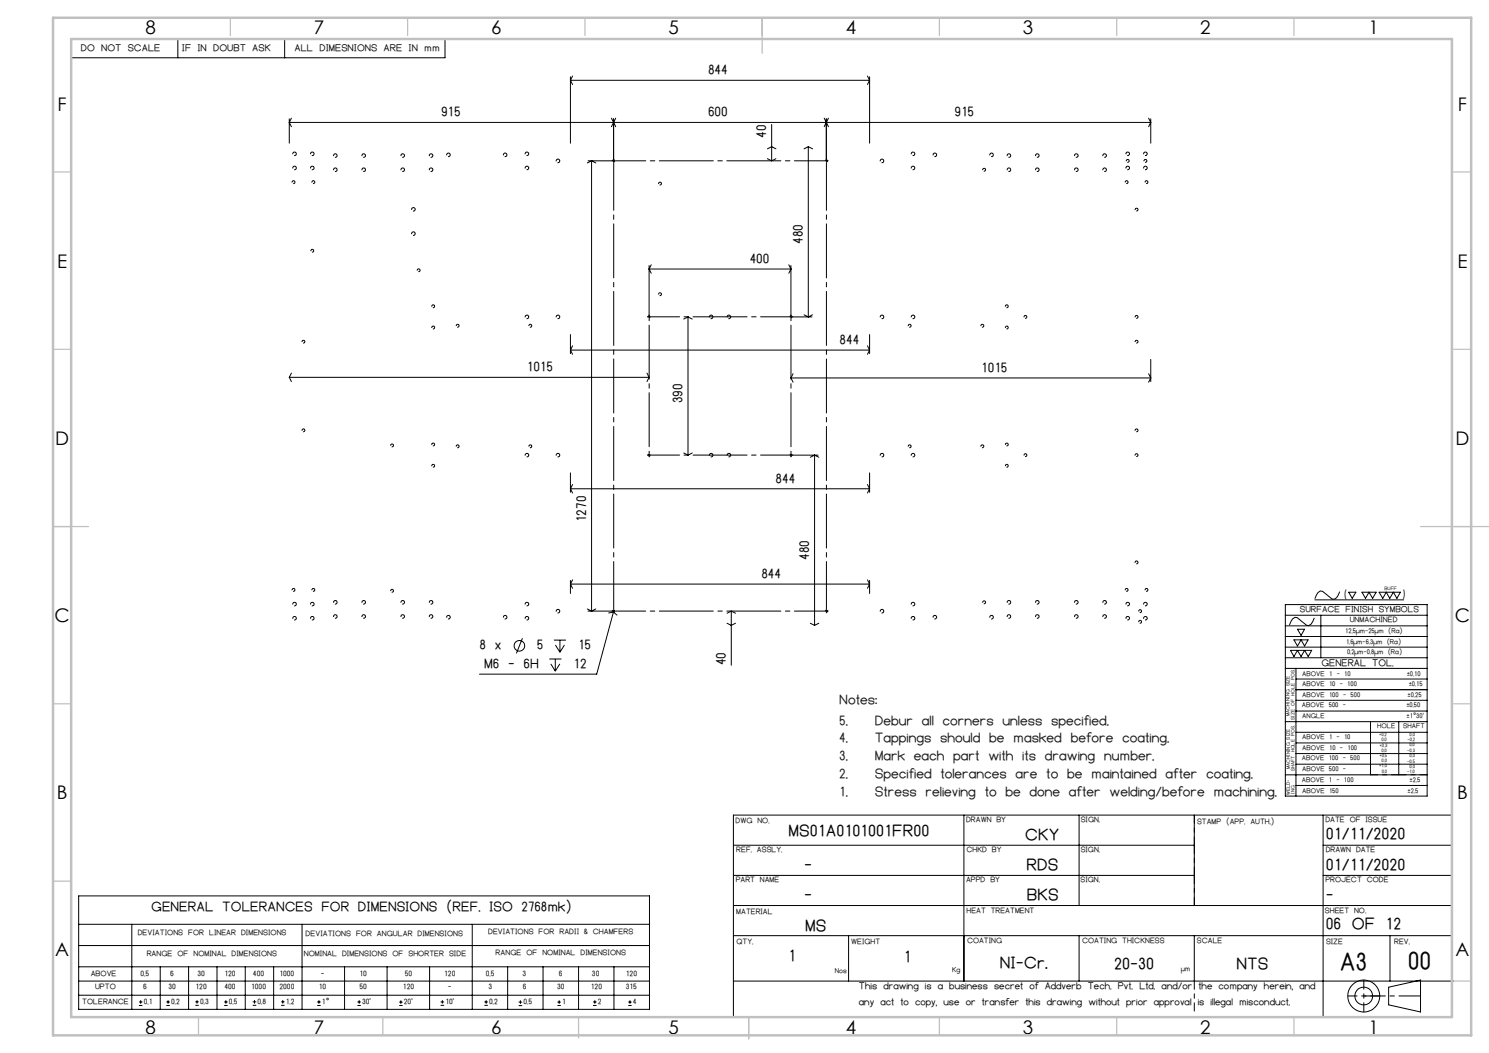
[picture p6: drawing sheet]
<svg xmlns="http://www.w3.org/2000/svg" width="420mm" height="297mm" viewBox="0 0 420 297" stroke-linecap="round" stroke-linejoin="round" font-family="sans-serif">
<g fill="none" stroke="#000" stroke-width=".28">
<path d="M50.2 11v5.3M80.3 11v5.3M125.5 11v5.3h-105.4M81.6 33.5v6.9M81.6 34.5l.6 1.2M82.2 33.3l-.6 1.2M160.9 21.7v18.7M160.9 22.6h84.4M160.9 22.6l.6 1.2M161.5 21.4l-.6 1.2M172.5 33.3l1.2 2.4M173.1 33.5v11.4"/>
<path d="M173.7 33.3l-1.2 2.4M217.7 35.1v10.3M232.5 33.3l1.2 2.4M233.1 33.5v11.4M233.7 33.3l-1.2 2.4M244.7 21.4l.6 1.2M245.3 21.7v18.7M245.3 22.6l-.6 1.2M324 33.3l.6 1.2M324.6 33.5v6.9M324.6 34.5h-243M324.6 34.5l-.6 1.2"/>
<path d="M82.4 51.5a.39 .39 0 0 1 .4-.5 .39 .39 0 0 1 .4 .4 .39 .39 0 0 1-.5 .3M82.6 43.5a.48 .48 0 0 1 .5-.6 .48 .48 0 0 1 .5 .5 .48 .48 0 0 1-.6 .4M82.6 47.5a.5 .5 0 0 1 .5-.6 .5 .5 0 0 1 .5 .5 .5 .5 0 0 1-.6 .5M87.6 43.5a.5 .5 0 0 1 .4-.6 .5 .5 0 0 1 .6 .5 .5 .5 0 0 1-.7 .4M87.6 47.5a.51 .51 0 0 1 .4-.6 .51 .51 0 0 1 .6 .5 .51 .51 0 0 1-.7 .5M88 51.5a.39 .39 0 0 1 .4-.5 .39 .39 0 0 1 .4 .4 .39 .39 0 0 1-.5 .3M94.1 44a.5 .5 0 0 1 .5-.6 .5 .5 0 0 1 .5 .5 .5 .5 0 0 1-.6 .5M94.1 48a.5 .5 0 0 1 .5-.6 .5 .5 0 0 1 .5 .5 .5 .5 0 0 1-.6 .5M102.1 44a.51 .51 0 0 1 .4-.6 .51 .51 0 0 1 .6 .5 .51 .51 0 0 1-.7 .5M102.1 48a.51 .51 0 0 1 .4-.6 .51 .51 0 0 1 .6 .5 .51 .51 0 0 1-.7 .5M113.1 48a.51 .51 0 0 1 .4-.6 .51 .51 0 0 1 .6 .5 .51 .51 0 0 1-.6 .5M113.1 44a.51 .51 0 0 1 .4-.6 .51 .51 0 0 1 .6 .5 .51 .51 0 0 1-.6 .5"/>
<path d="M116.1 59.2a.51 .51 0 0 1 .5-.6 .51 .51 0 0 1 .5 .5 .51 .51 0 0 1-.6 .4M121.1 44a.51 .51 0 0 1 .5-.6 .51 .51 0 0 1 .5 .5 .51 .51 0 0 1-.6 .5M121.1 48a.51 .51 0 0 1 .5-.6 .51 .51 0 0 1 .5 .5 .51 .51 0 0 1-.6 .5M126 43.8a.51 .51 0 0 1 .5-.6 .51 .51 0 0 1 .5 .5 .51 .51 0 0 1-.6 .5M142 43.8a.51 .51 0 0 1 .4-.6 .51 .51 0 0 1 .6 .5 .51 .51 0 0 1-.7 .5M148.2 43.5a.48 .48 0 0 1 .4-.6 .48 .48 0 0 1 .5 .5 .48 .48 0 0 1-.6 .4M148.2 47.5a.5 .5 0 0 1 .4-.6 .5 .5 0 0 1 .5 .5 .5 .5 0 0 1-.6 .5M156.9 45.5a.5 .5 0 0 1 .5-.6 .5 .5 0 0 1 .5 .5 .5 .5 0 0 1-.6 .5M165.9 45.4h6.7M166.9 45.4v127M166.9 45.4l1.2 .6M166.9 45.4l-1.2 .6"/>
<path d="M172.8 45.5a.32 .32 0 0 1 .3-.4 .32 .32 0 0 1 .3 .3 .32 .32 0 0 1-.4 .3M172.8 45.4h.6M173.1 45.1v.5M185.8 51.9a.4 .4 0 0 1 .3-.5 .4 .4 0 0 1 .5 .4 .4 .4 0 0 1-.5 .4M216.5 44.8l1.2 .6M216.5 42l1.2-.6 1.2 .6M218.9 44.8l-1.2 .6M228 41.4v48M228 41.4l1.2 .6M228 41.4l-1.2 .6M232.8 45.5a.31 .31 0 0 1 .3-.4 .31 .31 0 0 1 .3 .3 .31 .31 0 0 1-.4 .3M248.3 45.5a.5 .5 0 0 1 .5-.6 .5 .5 0 0 1 .5 .5 .5 .5 0 0 1-.6 .5"/>
<path d="M257.1 43.5a.48 .48 0 0 1 .4-.6 .48 .48 0 0 1 .5 .5 .48 .48 0 0 1-.6 .4M257.1 47.5a.5 .5 0 0 1 .4-.6 .5 .5 0 0 1 .5 .5 .5 .5 0 0 1-.6 .5M263.2 43.8a.51 .51 0 0 1 .5-.6 .51 .51 0 0 1 .5 .5 .51 .51 0 0 1-.6 .5M277.2 48a.4 .4 0 0 1 .4-.5 .4 .4 0 0 1 .4 .4 .4 .4 0 0 1-.5 .4M279.2 43.8a.5 .5 0 0 1 .5-.6 .5 .5 0 0 1 .5 .5 .5 .5 0 0 1-.6 .5M284.1 48a.51 .51 0 0 1 .4-.6 .51 .51 0 0 1 .6 .5 .51 .51 0 0 1-.7 .5M284.1 44a.51 .51 0 0 1 .4-.6 .51 .51 0 0 1 .6 .5 .51 .51 0 0 1-.7 .5M292.1 44a.51 .51 0 0 1 .4-.6 .51 .51 0 0 1 .6 .5 .51 .51 0 0 1-.6 .5M292.1 48a.51 .51 0 0 1 .4-.6 .51 .51 0 0 1 .6 .5 .51 .51 0 0 1-.6 .5M303.1 48a.51 .51 0 0 1 .4-.6 .51 .51 0 0 1 .6 .5 .51 .51 0 0 1-.6 .5M303.1 44a.51 .51 0 0 1 .4-.6 .51 .51 0 0 1 .6 .5 .51 .51 0 0 1-.6 .5M311.1 44a.5 .5 0 0 1 .5-.6 .5 .5 0 0 1 .5 .5 .5 .5 0 0 1-.6 .5"/>
<path d="M311.1 48a.5 .5 0 0 1 .5-.6 .5 .5 0 0 1 .5 .5 .5 .5 0 0 1-.6 .5M317.4 51.5a.39 .39 0 0 1 .3-.5 .39 .39 0 0 1 .5 .4 .39 .39 0 0 1-.5 .3M317.6 43.5a.5 .5 0 0 1 .4-.6 .5 .5 0 0 1 .6 .5 .5 .5 0 0 1-.6 .4M317.6 47.5a.51 .51 0 0 1 .4-.6 .51 .51 0 0 1 .6 .5 .51 .51 0 0 1-.6 .5M317.7 45.5a.4 .4 0 0 1 .4-.5 .4 .4 0 0 1 .4 .4 .4 .4 0 0 1-.5 .4M320.2 59.2a.4 .4 0 0 1 .4-.5 .4 .4 0 0 1 .4 .5 .4 .4 0 0 1-.5 .3M322.6 43.5a.48 .48 0 0 1 .4-.6 .48 .48 0 0 1 .6 .5 .48 .48 0 0 1-.6 .4M322.6 47.5a.5 .5 0 0 1 .5-.6 .5 .5 0 0 1 .5 .5 .5 .5 0 0 1-.6 .5M322.7 45.5a.4 .4 0 0 1 .4-.5 .4 .4 0 0 1 .4 .4 .4 .4 0 0 1-.5 .4M323 51.5a.39 .39 0 0 1 .3-.5 .39 .39 0 0 1 .5 .4 .39 .39 0 0 1-.5 .3M87.7 70.8a.4 .4 0 0 1 .4-.5 .4 .4 0 0 1 .4 .5 .4 .4 0 0 1-.5 .3M116.1 66a.51 .51 0 0 1 .5-.6 .51 .51 0 0 1 .5 .5 .51 .51 0 0 1-.6 .5"/>
<path d="M117.7 76.3a.4 .4 0 0 1 .3-.5 .4 .4 0 0 1 .5 .4 .4 .4 0 0 1-.5 .4M183.1 74.9v14M183.1 75.9h40M183.1 75.9l.6 1.2M183.7 74.7l-.6 1.2M222.5 74.7l.6 1.2M223.1 74.9v14M223.1 75.9l-.6 1.2M85.2 96.5a.4 .4 0 0 1 .3-.5 .4 .4 0 0 1 .5 .4 .4 .4 0 0 1-.5 .4M121.8 92.5a.4 .4 0 0 1 .4-.5 .4 .4 0 0 1 .4 .4 .4 .4 0 0 1-.5 .4M121.8 86.5a.4 .4 0 0 1 .4-.5 .4 .4 0 0 1 .4 .4 .4 .4 0 0 1-.5 .4M128.7 92a.39 .39 0 0 1 .3-.5 .39 .39 0 0 1 .5 .4 .39 .39 0 0 1-.5 .3"/>
<path d="M148.2 89.5a.48 .48 0 0 1 .4-.6 .48 .48 0 0 1 .5 .5 .48 .48 0 0 1-.6 .4M149.2 92a.39 .39 0 0 1 .3-.5 .39 .39 0 0 1 .5 .4 .39 .39 0 0 1-.5 .3M156.9 89.5a.48 .48 0 0 1 .4-.6 .48 .48 0 0 1 .6 .5 .48 .48 0 0 1-.6 .4M160.9 94.4v5.3M160.9 98.7h84.4M160.9 98.7l.6 1.2M161.5 97.5l-.6 1.2M182.8 89.5a.29 .29 0 0 1 .3-.4 .29 .29 0 0 1 .3 .3 .29 .29 0 0 1-.4 .3M185.8 83.1a.4 .4 0 0 1 .3-.5 .4 .4 0 0 1 .5 .4 .4 .4 0 0 1-.5 .4M194.1 89.4v39M194.1 89.4l1.2 .6M194.1 89.4l-1.2 .6"/>
<path d="M200.1 89.5a.5 .5 0 0 1 .4-.6 .5 .5 0 0 1 .6 .5 .5 .5 0 0 1-.7 .4M205.1 89.5a.5 .5 0 0 1 .4-.6 .5 .5 0 0 1 .6 .5 .5 .5 0 0 1-.6 .4M222.8 89.5a.29 .29 0 0 1 .3-.4 .29 .29 0 0 1 .3 .3 .29 .29 0 0 1-.4 .3M223.6 89.4h5.4M226.8 88.8l1.2 .6M229.2 88.8l-1.2 .6M244.7 97.5l.6 1.2M245.3 94.4v5.3M245.3 98.7l-.6 1.2M248.3 89.5a.48 .48 0 0 1 .5-.6 .48 .48 0 0 1 .5 .5 .48 .48 0 0 1-.6 .4M256.2 92a.39 .39 0 0 1 .3-.5 .39 .39 0 0 1 .5 .4 .39 .39 0 0 1-.5 .3M257.1 89.5a.48 .48 0 0 1 .4-.6 .48 .48 0 0 1 .5 .5 .48 .48 0 0 1-.6 .4"/>
<path d="M276.7 92a.39 .39 0 0 1 .4-.5 .39 .39 0 0 1 .4 .4 .39 .39 0 0 1-.5 .3M283.6 92.5a.4 .4 0 0 1 .4-.5 .4 .4 0 0 1 .4 .4 .4 .4 0 0 1-.5 .4M283.6 86.5a.4 .4 0 0 1 .4-.5 .4 .4 0 0 1 .4 .4 .4 .4 0 0 1-.5 .4M288.9 89.5a.4 .4 0 0 1 .3-.5 .4 .4 0 0 1 .4 .4 .4 .4 0 0 1-.5 .4M320.2 96.5a.4 .4 0 0 1 .4-.5 .4 .4 0 0 1 .4 .4 .4 .4 0 0 1-.5 .4M320.2 89.5a.4 .4 0 0 1 .4-.5 .4 .4 0 0 1 .4 .4 .4 .4 0 0 1-.5 .4M81.6 106.4h101.5M81.6 106.4l.6 1.2M82.2 105.2l-.6 1.2M182.5 105.2l.6 1.2M183.1 106.4l-.6 1.2M223.1 106.6h101.5"/>
<path d="M223.1 106.6l.6 1.2M223.7 105.4l-.6 1.2M324 105.4l.6 1.2M324.6 101.4v6.2M324.6 106.6l-.6 1.2M85.2 121.5a.4 .4 0 0 1 .3-.5 .4 .4 0 0 1 .5 .4 .4 .4 0 0 1-.5 .4M110.2 125.7a.4 .4 0 0 1 .4-.5 .4 .4 0 0 1 .4 .5 .4 .4 0 0 1-.5 .3M121.8 131.5a.4 .4 0 0 1 .4-.5 .4 .4 0 0 1 .4 .4 .4 .4 0 0 1-.5 .4M121.8 125.5a.4 .4 0 0 1 .4-.5 .4 .4 0 0 1 .4 .4 .4 .4 0 0 1-.5 .4M128.7 126a.4 .4 0 0 1 .3-.5 .4 .4 0 0 1 .5 .4 .4 .4 0 0 1-.5 .4M148.2 128.5a.5 .5 0 0 1 .4-.6 .5 .5 0 0 1 .5 .5 .5 .5 0 0 1-.6 .5M149.2 126a.4 .4 0 0 1 .3-.5 .4 .4 0 0 1 .5 .4 .4 .4 0 0 1-.5 .4"/>
<path d="M156.9 128.5a.5 .5 0 0 1 .5-.6 .5 .5 0 0 1 .5 .5 .5 .5 0 0 1-.6 .5M160.9 133.4v5.4M160.9 137.9h84.4M160.9 137.9l.6 1.2M161.5 136.7l-.6 1.2M182.8 128.4a.29 .29 0 0 1 .3-.3 .29 .29 0 0 1 .3 .3 .29 .29 0 0 1-.4 .3M192.9 127.8l1.2 .6M195.3 127.8l-1.2 .6M200.1 128.5a.51 .51 0 0 1 .4-.6 .51 .51 0 0 1 .6 .5 .51 .51 0 0 1-.7 .5M205.1 128.5a.51 .51 0 0 1 .4-.6 .51 .51 0 0 1 .6 .5 .51 .51 0 0 1-.6 .5M222.8 128.4a.29 .29 0 0 1 .3-.3 .29 .29 0 0 1 .3 .3 .29 .29 0 0 1-.4 .3M223.6 128.4h7.2"/>
<path d="M229.8 128.4v48M229.8 128.4l1.2 .6M229.8 128.4l-1.2 .6M244.7 136.7l.6 1.2M245.3 133.4v5.4M245.3 137.9l-.6 1.2M248.3 128.5a.5 .5 0 0 1 .5-.6 .5 .5 0 0 1 .5 .5 .5 .5 0 0 1-.6 .5M256.2 126a.4 .4 0 0 1 .3-.5 .4 .4 0 0 1 .5 .4 .4 .4 0 0 1-.5 .4M257.1 128.5a.5 .5 0 0 1 .4-.6 .5 .5 0 0 1 .5 .5 .5 .5 0 0 1-.6 .5M276.7 126a.4 .4 0 0 1 .4-.5 .4 .4 0 0 1 .4 .4 .4 .4 0 0 1-.5 .4M283.6 131.5a.4 .4 0 0 1 .4-.5 .4 .4 0 0 1 .4 .4 .4 .4 0 0 1-.5 .4M283.6 125.5a.4 .4 0 0 1 .4-.5 .4 .4 0 0 1 .4 .4 .4 .4 0 0 1-.5 .4"/>
<path d="M288.9 128.5a.4 .4 0 0 1 .3-.5 .4 .4 0 0 1 .4 .4 .4 .4 0 0 1-.5 .4M320.2 121.5a.4 .4 0 0 1 .4-.5 .4 .4 0 0 1 .4 .4 .4 .4 0 0 1-.5 .4M320.2 128.5a.4 .4 0 0 1 .4-.5 .4 .4 0 0 1 .4 .4 .4 .4 0 0 1-.5 .4M320.2 158.7a.4 .4 0 0 1 .4-.5 .4 .4 0 0 1 .4 .5 .4 .4 0 0 1-.5 .3M82.4 166.5a.4 .4 0 0 1 .4-.5 .4 .4 0 0 1 .4 .4 .4 .4 0 0 1-.5 .4M82.6 170.5a.48 .48 0 0 1 .5-.6 .48 .48 0 0 1 .5 .5 .48 .48 0 0 1-.6 .4M82.6 174.5a.5 .5 0 0 1 .5-.6 .5 .5 0 0 1 .5 .5 .5 .5 0 0 1-.6 .5M87.6 170.5a.5 .5 0 0 1 .4-.6 .5 .5 0 0 1 .6 .5 .5 .5 0 0 1-.7 .4M87.6 174.5a.51 .51 0 0 1 .4-.6 .51 .51 0 0 1 .6 .5 .51 .51 0 0 1-.7 .5M88 166.5a.4 .4 0 0 1 .4-.5 .4 .4 0 0 1 .4 .4 .4 .4 0 0 1-.5 .4M94.1 174a.5 .5 0 0 1 .5-.6 .5 .5 0 0 1 .5 .5 .5 .5 0 0 1-.6 .5M94.1 170a.5 .5 0 0 1 .5-.6 .5 .5 0 0 1 .5 .5 .5 .5 0 0 1-.6 .5"/>
<path d="M102.1 170a.51 .51 0 0 1 .4-.6 .51 .51 0 0 1 .6 .5 .51 .51 0 0 1-.7 .5M102.1 174a.51 .51 0 0 1 .4-.6 .51 .51 0 0 1 .6 .5 .51 .51 0 0 1-.7 .5M110.2 166.7a.39 .39 0 0 1 .4-.5 .39 .39 0 0 1 .4 .5 .39 .39 0 0 1-.5 .3M113.1 170a.51 .51 0 0 1 .4-.6 .51 .51 0 0 1 .6 .5 .51 .51 0 0 1-.6 .5M113.1 174a.51 .51 0 0 1 .4-.6 .51 .51 0 0 1 .6 .5 .51 .51 0 0 1-.6 .5M121.1 170a.51 .51 0 0 1 .5-.6 .51 .51 0 0 1 .5 .5 .51 .51 0 0 1-.6 .5M121.1 174a.51 .51 0 0 1 .5-.6 .51 .51 0 0 1 .5 .5 .51 .51 0 0 1-.6 .5M126 174.2a.5 .5 0 0 1 .4-.6 .5 .5 0 0 1 .6 .5 .5 .5 0 0 1-.6 .5M142 174.2a.5 .5 0 0 1 .4-.6 .5 .5 0 0 1 .6 .5 .5 .5 0 0 1-.7 .5M148.2 170.5a.48 .48 0 0 1 .4-.6 .48 .48 0 0 1 .5 .5 .48 .48 0 0 1-.6 .4M148.2 174.5a.5 .5 0 0 1 .4-.6 .5 .5 0 0 1 .5 .5 .5 .5 0 0 1-.6 .5M156.9 172.5a.5 .5 0 0 1 .5-.6 .5 .5 0 0 1 .5 .5 .5 .5 0 0 1-.6 .5"/>
<path d="M160.9 163.7v3.7M160.9 164.7h84.4M160.9 164.7l.6 1.2M161.5 163.5l-.6 1.2M165.7 171.8l1.2 .6M165.9 172.4h6.7M168.1 171.8l-1.2 .6M172.8 172.5a.32 .32 0 0 1 .3-.4 .32 .32 0 0 1 .3 .3 .32 .32 0 0 1-.4 .3M173 172.6l-4.7 17.5h-33M173 172.6l-1.3 .3M173 172.6l1 .9M173.1 172.2l-.1 .4"/>
<path d="M205.1 175.8l1.2 .6 1.2-.6M206.3 172.4v15.2M206.3 172.4l1.2 .6M206.3 172.4l-1.2 .6M228.6 175.8l1.2 .6M231 175.8l-1.2 .6M232.8 172.5a.31 .31 0 0 1 .3-.4 .31 .31 0 0 1 .3 .3 .31 .31 0 0 1-.4 .3M244.7 163.5l.6 1.2M245.3 163.7v3.7M245.3 164.7l-.6 1.2M248.3 172.5a.5 .5 0 0 1 .5-.6 .5 .5 0 0 1 .5 .5 .5 .5 0 0 1-.6 .5M257.1 170.5a.48 .48 0 0 1 .4-.6 .48 .48 0 0 1 .5 .5 .48 .48 0 0 1-.6 .4"/>
<path d="M257.1 174.5a.5 .5 0 0 1 .4-.6 .5 .5 0 0 1 .5 .5 .5 .5 0 0 1-.6 .5M263.2 174.2a.5 .5 0 0 1 .4-.6 .5 .5 0 0 1 .6 .5 .5 .5 0 0 1-.6 .5M277.2 170a.39 .39 0 0 1 .4-.5 .39 .39 0 0 1 .4 .4 .39 .39 0 0 1-.5 .3M279.2 174.2a.48 .48 0 0 1 .5-.6 .48 .48 0 0 1 .5 .5 .48 .48 0 0 1-.6 .5M284.1 170a.51 .51 0 0 1 .4-.6 .51 .51 0 0 1 .6 .5 .51 .51 0 0 1-.7 .5M284.1 174a.51 .51 0 0 1 .4-.6 .51 .51 0 0 1 .6 .5 .51 .51 0 0 1-.7 .5M292.1 174a.51 .51 0 0 1 .4-.6 .51 .51 0 0 1 .6 .5 .51 .51 0 0 1-.6 .5M292.1 170a.51 .51 0 0 1 .4-.6 .51 .51 0 0 1 .6 .5 .51 .51 0 0 1-.6 .5M303.1 170a.51 .51 0 0 1 .4-.6 .51 .51 0 0 1 .6 .5 .51 .51 0 0 1-.6 .5M303.1 174a.51 .51 0 0 1 .4-.6 .51 .51 0 0 1 .6 .5 .51 .51 0 0 1-.6 .5M311.1 170a.5 .5 0 0 1 .5-.6 .5 .5 0 0 1 .5 .5 .5 .5 0 0 1-.6 .5M311.1 174a.5 .5 0 0 1 .5-.6 .5 .5 0 0 1 .5 .5 .5 .5 0 0 1-.6 .5"/>
<path d="M317.4 166.5a.4 .4 0 0 1 .3-.5 .4 .4 0 0 1 .5 .4 .4 .4 0 0 1-.5 .4M317.6 170.5a.5 .5 0 0 1 .4-.6 .5 .5 0 0 1 .6 .5 .5 .5 0 0 1-.6 .4M317.6 174.5a.51 .51 0 0 1 .4-.6 .51 .51 0 0 1 .6 .5 .51 .51 0 0 1-.6 .5M321.2 175.5a.39 .39 0 0 1 .3-.5 .39 .39 0 0 1 .5 .4 .39 .39 0 0 1-.5 .4M321.2 172.5a.4 .4 0 0 1 .4-.5 .4 .4 0 0 1 .4 .4 .4 .4 0 0 1-.5 .4M322.6 170.5a.48 .48 0 0 1 .4-.6 .48 .48 0 0 1 .6 .5 .48 .48 0 0 1-.6 .4M322.6 174.5a.5 .5 0 0 1 .5-.6 .5 .5 0 0 1 .5 .5 .5 .5 0 0 1-.6 .5M323 166.5a.4 .4 0 0 1 .4-.5 .4 .4 0 0 1 .4 .4 .4 .4 0 0 1-.5 .4M362.5 170.5h40.1v54h-40.1zM362.5 173.5h40.1M362.5 176.5h40.1M362.5 179.5h40.1"/>
<path d="M366 177.5h2l-1 1.7zM370.7 174.3l-.8 1.7-.7 .5-.7-.1-2.6-2.2-.6-.1-.7 .5-.9 1.7M370.9 169.2h25M372.6 173.5v12M377.9 166.9l-.9 1.7-.7 .4-.6-.1-2.6-2.1-.7-.1-.6 .4-.9 1.8M380.4 167h2l-1 1.8zM384.2 167h4l-1 1.8-1-1.8-1 1.8zM389 167h6l-1 1.8-1-1.8-1 1.8-1-1.8-1 1.8zM147.4 180l-1.7 4.3M154.9 185.9h3.5M155.4 187.3l1.2 2M156.2 180.5h3.4"/>
<path d="M156.6 185.9v3.4M156.7 181.9l1.2 2.1M157.9 187.3l-1.3 2M157.9 180.5v3.5M159.2 181.9l-1.3 2.1M362.5 182.5h40.1M362.5 185.5h40.1M362.5 188.5h40.1M364 183.4h6l-1 1.8-1-1.8-1 1.8-1-1.8-1 1.8zM365 180.5h4l-1 1.7-1-1.7-1 1.7zM365.5 188.5v36M365.5 191.5h37.1"/>
<path d="M365.5 194.5h37.1M365.5 197.5h37.1M362.5 203.5h40.1M362.5 218.5h40.1M365.5 200.6h37.1M365.5 206.5h37.1M365.5 209.5h37.1M365.5 212.5h37.1M365.5 215.5h37.1M386.6 203.5v15M394.5 203.5v15M206.9 238.4h130"/>
<path d="M271.9 229.9v46.8M304.4 229.9v25.5M336.9 229.9v25.5M365.5 221.5h37.1M373.2 238.4h36.3M373.2 229.9v56.8M409.5 229.9h-202.6v57M22.2 252.7h161v32h-161zM206.9 246.9h130M206.9 255.4h202.6M373.2 246.9h36.3M22.2 276.7h161"/>
<path d="M22.2 260.7h161M22.2 266.7h161M22.2 272.7h161M37.2 260.7v24M45.2 272.7v12M53.2 272.7v12M61.2 272.7v12M69.2 272.7v12M77.2 272.7v12M85.2 260.7v24M97.2 272.7v12M109.2 272.7v12"/>
<path d="M121.2 272.7v12M133.2 260.7v24M143.2 272.7v12M153.2 272.7v12M163.2 272.7v12M173.2 272.7v12M206.9 263.9h202.6M206.9 276.7h203.1M239.4 263.9v12.8M304.4 263.9v12.8M336.9 263.9v12.8M391.7 278.4l9-2v9l-9-2z"/>
<path d="M392.1 263.9v12.8M22.2 280.7h161M39.2 283.6h1M39.2 282.6h1M39.7 282.1v1M46.9 283.6h1M46.9 282.6h1M47.4 282.1v1M55.1 283.6h1M55.1 282.6h1M55.6 282.1v1M63.2 283.6h1"/>
<path d="M63.2 282.6h1M63.7 282.1v1M71.3 283.6h1M71.3 282.6h1M71.8 282.1v1M79.3 283.6h1M79.3 282.6h1M79.8 282.1v1M89.5 283.6h1M89.5 282.6h1M90 282.1v1M100.8 283.6h1"/>
<path d="M100.8 282.6h1M101.3 282.1v1M112.6 283.6h1M112.6 282.6h1M113.1 282.1v1M124.3 282.6h1M124.3 283.6h1M124.8 282.1v1M136.6 282.6h1M136.6 283.6h1M137.1 282.1v1M146.3 283.6h1"/>
<path d="M146.3 282.6h1M146.8 282.1v1M157.2 283.6h1M157.2 282.6h1M157.7 282.1v1M167.3 283.6h1M167.3 282.6h1M167.8 282.1v1M177.2 283.6h1M177.2 282.6h1M177.7 282.1v1"/>
<circle cx="146.5" cy="182.2" r="1.48"/>
<circle cx="384.7" cy="280.9" r="4.5"/>
<circle cx="384.7" cy="280.9" r="2.49"/>
</g>
<path d="M386.6 218.5h8M394.6 218.5h8" fill="none" stroke="#000" stroke-width=".28" stroke-dasharray="15.2 1.3 1.3 1.3" stroke-dashoffset="13.1"/>
<path d="M336.9 238.4v-8.5M336.9 238.4v8.5M336.9 246.9v8.5M336.9 276.7v8.5" fill="none" stroke="#000" stroke-width=".28" stroke-dasharray="15.2 1.3 1.3 1.3" stroke-dashoffset="12.9"/>
<path d="M384.7 280.9h16" fill="none" stroke="#000" stroke-width=".28" stroke-dasharray="15.2 1.3 1.3 1.3" stroke-dashoffset="9.1"/>
<path d="M384.7 276.4v9M380.2 280.9h9" fill="none" stroke="#000" stroke-width=".28" stroke-dasharray="15.2 1.3 1.3 1.3" stroke-dashoffset="12.6"/>
<g fill="none" stroke="#c0c0c0" stroke-width=".35">
<path d="M65 5v5M115 5v5M165 5v5M215 5v10M265 5v5M315 5v5M365 5v5M15 48.5h5M410 48.5h5M15 98.5h5M410 98.5h5M15 148.5h10"/>
<path d="M400.7 148.5h19.3M15 198.5h5M410 198.5h5M15 248.5h5M410 276.7h5M56 287v5M108 287v5M163.2 287v5.8M211.2 286.9v6.1M265 287v5M315 287v5M365 287v5"/>
</g>
<path d="M15 5h400v287h-400zM20.1 11h389.4v275.9h-389.4z" fill="none" stroke="#c0c0c0" stroke-width=".7"/>
<g fill="none" stroke="#000" stroke-width=".28" stroke-dasharray="15.2 1.3 1.3 1.3">
<path d="M172.9 45.4h-.3M173.1 45.1v-.2M233.1 45.4v-.3M233.1 45.4h-.2M233.1 45.4v.2M233.1 45.4h.3M233.1 45.1v-.2M233.4 45.4h.2M182.9 89.4h-.3M183.1 89.4v-.3M183.1 89.4h-.2M183.1 89.4v.2"/>
<path d="M183.1 89.4h.3M183.1 89.1v-.2M223.1 89.4v-.3M223.1 89.4h-.2M223.1 89.4v.2M223.1 89.4h.3M223.1 89.1v-.2M223.4 89.4h.2M182.9 128.4h-.3M183.1 128.4v-.3M183.1 128.4h-.2M183.1 128.4v.2"/>
<path d="M183.1 128.4h.3M183.1 128.6v.3M223.1 128.4v-.3M223.1 128.4h-.2M223.1 128.4v.2M223.1 128.4h.3M223.1 128.6v.3M223.4 128.4h.2M172.9 172.4h-.3M173.1 172.4v-.3M173.1 172.4h-.2M173.1 172.4v.2"/>
<path d="M173.1 172.4h.3M173.1 172.6v.3M233.1 172.4v-.3M233.1 172.4h-.2M233.1 172.4v.2M233.1 172.4h.3M233.1 172.6v.3M233.4 172.4h.2"/>
</g>
<path d="M173.6 45.4h59M173.6 172.4h59" fill="none" stroke="#000" stroke-width=".28" stroke-dasharray="15.2 1.3 1.3 1.3" stroke-dashoffset="6.7"/>
<path d="M183.6 89.4h39M183.6 128.4h39" fill="none" stroke="#000" stroke-width=".28" stroke-dasharray="15.2 1.3 1.3 1.3" stroke-dashoffset="7.2"/>
<path d="M183.1 127.9v-38M223.1 127.9v-38" fill="none" stroke="#000" stroke-width=".28" stroke-dasharray="15.2 1.3 1.3 1.3" stroke-dashoffset="-1.9"/>
<path d="M173.1 171.9v-126M233.1 171.9v-126" fill="none" stroke="#000" stroke-width=".28" stroke-dasharray="15.2 1.3 1.3 1.3" stroke-dashoffset="1.8"/>
<g font-size="9.2">
<text x="377.9" y="273.5">A3</text>
<text x="397.1" y="273.4">00</text>
</g>
<g font-size="6">
<text x="222.4" y="235.8">MS01A0101001FR00</text>
<text x="289.1" y="236.9">CKY</text>
<text x="374" y="236.7">01/11/2020</text>
<text x="226.8" y="245.5">-</text>
<text x="289.5" y="245.5">RDS</text>
<text x="374" y="245.3">01/11/2020</text>
<text x="226.8" y="253.8">-</text>
<text x="289.7" y="253.9">BKS</text>
<text x="374" y="253.9">-</text>
<text x="227.1" y="262.5">MS</text>
<text x="374" y="262.1">06 OF 12</text>
<text x="222.4" y="271.1">1</text>
<text x="254.9" y="271.4">1</text>
<text x="282.1" y="273.1">NI-Cr.</text>
<text x="314.3" y="273.4">20-30</text>
<text x="348.8" y="273.4">NTS</text>
</g>
<g font-size="5.3">
<text x="41" y="9.5">8</text>
<text x="88.5" y="9.5">7</text>
<text x="138.5" y="9.5">6</text>
<text x="188.5" y="9.5">5</text>
<text x="238.5" y="9.5">4</text>
<text x="288.5" y="9.5">3</text>
<text x="338.5" y="9.5">2</text>
<text x="386" y="9.5">1</text>
<text x="16.2" y="31.3">F</text>
<text x="411.2" y="31.3">F</text>
<text x="16.1" y="75.5">E</text>
<text x="411.1" y="75.5">E</text>
<text x="15.5" y="125.5">D</text>
<text x="410.5" y="125.5">D</text>
<text x="15.4" y="175.5">C</text>
<text x="410.4" y="175.5">C</text>
<text x="16" y="225.5">B</text>
<text x="411" y="225.5">B</text>
<text x="15.5" y="269.8">A</text>
<text x="410.5" y="269.8">A</text>
<text x="41" y="291.5">8</text>
<text x="88.5" y="291.5">7</text>
<text x="138.5" y="291.5">6</text>
<text x="188.5" y="291.5">5</text>
<text x="238.5" y="291.5">4</text>
<text x="288.5" y="291.5">3</text>
<text x="338.5" y="291.5">2</text>
<text x="386" y="291.5">1</text>
</g>
<g font-size="4.9">
<text x="199.7" y="21">844</text>
<text x="124.4" y="32.8">915</text>
<text x="199.7" y="32.8">600</text>
<text x="269.2" y="32.8">915</text>
<text x="216" y="38.8" transform="rotate(-90 216 38.8)">40</text>
<text x="226.4" y="68.8" transform="rotate(-90 226.4 68.8)">480</text>
<text x="211.5" y="74.2">400</text>
<text x="236.8" y="97">844</text>
<text x="148.6" y="104.7">1015</text>
<text x="276.8" y="104.9">1015</text>
<text x="192.4" y="113.8" transform="rotate(-90 192.4 113.8)">390</text>
<text x="218.8" y="136.2">844</text>
<text x="165.2" y="147.3" transform="rotate(-90 165.2 147.3)">1270</text>
<text x="228.1" y="158" transform="rotate(-90 228.1 158)">480</text>
<text x="214.8" y="163">844</text>
<text x="135.3" y="183.1">8 x</text>
<text x="151.5" y="183.1">5</text>
<text x="163.1" y="183.1">15</text>
<text x="136.6" y="188.5">M6 - 6H</text>
<text x="161.8" y="188.5">12</text>
<text x="204.6" y="187.6" transform="rotate(-90 204.6 187.6)">40</text>
<text x="42.7" y="257">GENERAL TOLERANCES FOR DIMENSIONS (REF. ISO 2768mk)</text>
</g>
<g font-size="4.9" fill="#191924">
<text x="236.7" y="198.5">Notes:</text>
<text x="236.7" y="204.4">5.</text>
<text x="236.7" y="209.4">4.</text>
<text x="246.7" y="204.4">Debur all corners unless specified.</text>
<text x="246.7" y="209.4">Tappings should be masked before coating.</text>
<text x="236.7" y="214.4">3.</text>
<text x="246.7" y="214.4">Mark each part with its drawing number.</text>
<text x="236.7" y="219.4">2.</text>
<text x="246.7" y="219.4">Specified tolerances are to be maintained after coating.</text>
<text x="236.7" y="224.4">1.</text>
<text x="246.7" y="224.4">Stress relieving to be done after welding/before machining.</text>
</g>
<g font-size="3.5">
<text x="22.8" y="14.4">DO NOT SCALE</text>
<text x="51.3" y="14.3">IF IN DOUBT ASK</text>
<text x="83.1" y="14.4">ALL DIMESNIONS ARE IN mm</text>
<text x="372.8" y="187.7">GENERAL TOL.</text>
<text x="242.3" y="278.9">This drawing is a business secret of Addverb Tech. Pvt. Ltd. and/or the company herein, and</text>
<text x="242.3" y="283.5">any act to copy, use or transfer this drawing without prior approval is illegal misconduct.</text>
</g>
<text font-size="3.2" x="366.7" y="172.7">SURFACE FINISH SYMBOLS</text>
<g font-size="2.8">
<text x="378.9" y="168.4">(</text>
<text x="395.6" y="168.4">)</text>
<text x="380.7" y="175.5">UNMACHINED</text>
<text x="207.5" y="232.1">DWG NO.</text>
<text x="272.5" y="231.9">DRAWN BY</text>
<text x="304.8" y="231.9">SIGN.</text>
<text x="337.7" y="232.3">STAMP (APP. AUTH.)</text>
<text x="373.9" y="231.9">DATE OF ISSUE</text>
<text x="207.7" y="240.4">REF. ASSLY.</text>
<text x="272.6" y="240.3">CHKD BY</text>
<text x="304.8" y="240.4">SIGN.</text>
<text x="373.9" y="240.4">DRAWN DATE</text>
<text x="207.5" y="248.9">PART NAME</text>
<text x="272.5" y="248.8">APPD BY</text>
<text x="304.8" y="248.8">SIGN.</text>
<text x="373.9" y="248.8">PROJECT CODE</text>
<text x="207.7" y="257.7">MATERIAL</text>
<text x="272.6" y="257.5">HEAT TREATMENT</text>
<text x="373.7" y="257.5">SHEET NO.</text>
<text x="38.8" y="263.7">DEVIATIONS FOR LINEAR DIMENSIONS</text>
<text x="86.2" y="263.9">DEVIATIONS FOR ANGULAR DIMENSIONS</text>
<text x="137.7" y="263.5">DEVIATIONS FOR RADII &amp; CHAMFERS</text>
<text x="41.4" y="269.8">RANGE OF NOMINAL DIMENSIONS</text>
<text x="85.7" y="269.6">NOMINAL DIMENSIONS OF SHORTER SIDE</text>
<text x="139.8" y="269.4">RANGE OF NOMINAL DIMENSIONS</text>
<text x="207.8" y="266.2">QTY.</text>
<text x="240.1" y="266.2">WEIGHT</text>
<text x="272.8" y="266.1">COATING</text>
<text x="305.2" y="266.1">COATING THICKNESS</text>
<text x="337.6" y="266">SCALE</text>
<text x="374" y="266.2">SIZE</text>
<text x="393.3" y="266.2">REV.</text>
<text x="25.6" y="275.2">ABOVE</text>
<text x="39.6" y="275.3">0.5</text>
<text x="48" y="275.3">6</text>
<text x="55.7" y="275.3">30</text>
<text x="63.3" y="275.2">120</text>
<text x="71.3" y="275.2">400</text>
<text x="78.8" y="275.3">1000</text>
<text x="90.5" y="275.2">-</text>
<text x="101.4" y="275.2">10</text>
<text x="114.2" y="275.3">50</text>
<text x="125.3" y="275.2">120</text>
<text x="137.1" y="275.3">0.5</text>
<text x="147.4" y="275.3">3</text>
<text x="157.7" y="275.2">6</text>
<text x="167" y="275.2">30</text>
<text x="176.5" y="275.3">120</text>
<text x="26.8" y="279">UPTO</text>
<text x="40.3" y="278.9">6</text>
<text x="47.5" y="279">30</text>
<text x="55.1" y="278.9">120</text>
<text x="63.3" y="278.9">400</text>
<text x="70.8" y="279">1000</text>
<text x="78.8" y="278.9">2000</text>
<text x="89.9" y="279">10</text>
<text x="101.4" y="278.9">50</text>
<text x="113.7" y="278.9">120</text>
<text x="126.4" y="279">-</text>
<text x="137.8" y="278.9">3</text>
<text x="147.5" y="279">6</text>
<text x="157.1" y="279">30</text>
<text x="166.7" y="279">120</text>
<text x="176.5" y="278.9">315</text>
<text x="23.2" y="283.2">TOLERANCE</text>
<text x="40.5" y="283.2">0.1</text>
<text x="48.3" y="283.2">0.2</text>
<text x="56.4" y="283.1">0.3</text>
<text x="64.6" y="283.2">0.5</text>
<text x="72.6" y="283.1">0.8</text>
<text x="80.6" y="283.1">1.2</text>
<text x="90.8" y="283.2">1°</text>
<text x="102.2" y="283.2">30'</text>
<text x="113.9" y="283.2">20'</text>
<text x="125.6" y="283.1">10'</text>
<text x="138" y="283.2">0.2</text>
<text x="147.6" y="283.2">0.5</text>
<text x="158.6" y="283.2">1</text>
<text x="168.6" y="283.2">2</text>
<text x="178.5" y="283.2">4</text>
</g>
<g font-size="2.6">
<text x="235.5" y="274.5">Nos</text>
<text x="268.6" y="274.2">Kg</text>
<text x="333.2" y="273.9">μm</text>
</g>
<g font-size="2.5">
<text x="379.5" y="178.5">12.5μm-25μm (Ra)</text>
<text x="379.7" y="181.6">1.6μm-6.3μm (Ra)</text>
<text x="380" y="184.4">0.2μm-0.8μm (Ra)</text>
<text x="367.3" y="190.7">ABOVE 1 - 10</text>
<text x="396.8" y="190.7">±0.10</text>
<text x="367.3" y="193.6">ABOVE 10 - 100</text>
<text x="367.3" y="196.5">ABOVE 100 - 500</text>
<text x="397" y="196.5">±0.25</text>
<text x="397.3" y="193.6">±0.15</text>
<text x="367.2" y="199.4">ABOVE 500 -</text>
<text x="367.3" y="202.4">ANGLE</text>
<text x="396.7" y="199.4">±0.50</text>
<text x="396.8" y="202.4">±1°30'</text>
<text x="367.3" y="208.5">ABOVE 1 - 10</text>
<text x="388.5" y="205.4">HOLE</text>
<text x="395.8" y="205.4">SHAFT</text>
<text x="367.2" y="214.4">ABOVE 100 - 500</text>
<text x="367.3" y="211.5">ABOVE 10 - 100</text>
<text x="367.3" y="220.5">ABOVE 1 - 100</text>
<text x="367.3" y="217.5">ABOVE 500 -</text>
<text x="397.6" y="220.5">±2.5</text>
<text x="367.3" y="223.6">ABOVE 150</text>
<text x="397.1" y="223.6">±2.5</text>
</g>
<g font-size="1.8">
<text x="390.5" y="166.3">BUFF</text>
<text x="363.8" y="201.9" transform="rotate(-90 363.8 201.9)">MACHINING SIZE</text>
<text x="365.2" y="203.1" transform="rotate(-90 365.2 203.1)">SIZE OF HOLE POS.</text>
<text x="389" y="207.5">+0.2</text>
<text x="389.7" y="209.1">0.0</text>
<text x="397" y="209.1">-0.2</text>
<text x="397.6" y="207.5">0.0</text>
<text x="389.1" y="213.6">+0.5</text>
<text x="389.2" y="210.6">+0.3</text>
<text x="389.7" y="212.2">0.0</text>
<text x="389.7" y="215">0.0</text>
<text x="396.9" y="212.2">-0.3</text>
<text x="396.9" y="215.1">-0.5</text>
<text x="397.6" y="210.5">0.0</text>
<text x="397.6" y="213.5">0.0</text>
<text x="363.8" y="216.8" transform="rotate(-90 363.8 216.8)">MACHINING SIZE</text>
<text x="365.2" y="217.4" transform="rotate(-90 365.2 217.4)">SHAFT HOLE POS.</text>
<text x="389" y="216.5">+1.0</text>
<text x="389.8" y="218">0.0</text>
<text x="396.9" y="218">-1.0</text>
<text x="397.6" y="216.5">0.0</text>
<text x="363.8" y="224.3" transform="rotate(-90 363.8 224.3)">WELD-</text>
<text x="365.1" y="223.9" transform="rotate(-90 365.1 223.9)">ING</text>
</g>
</svg>
